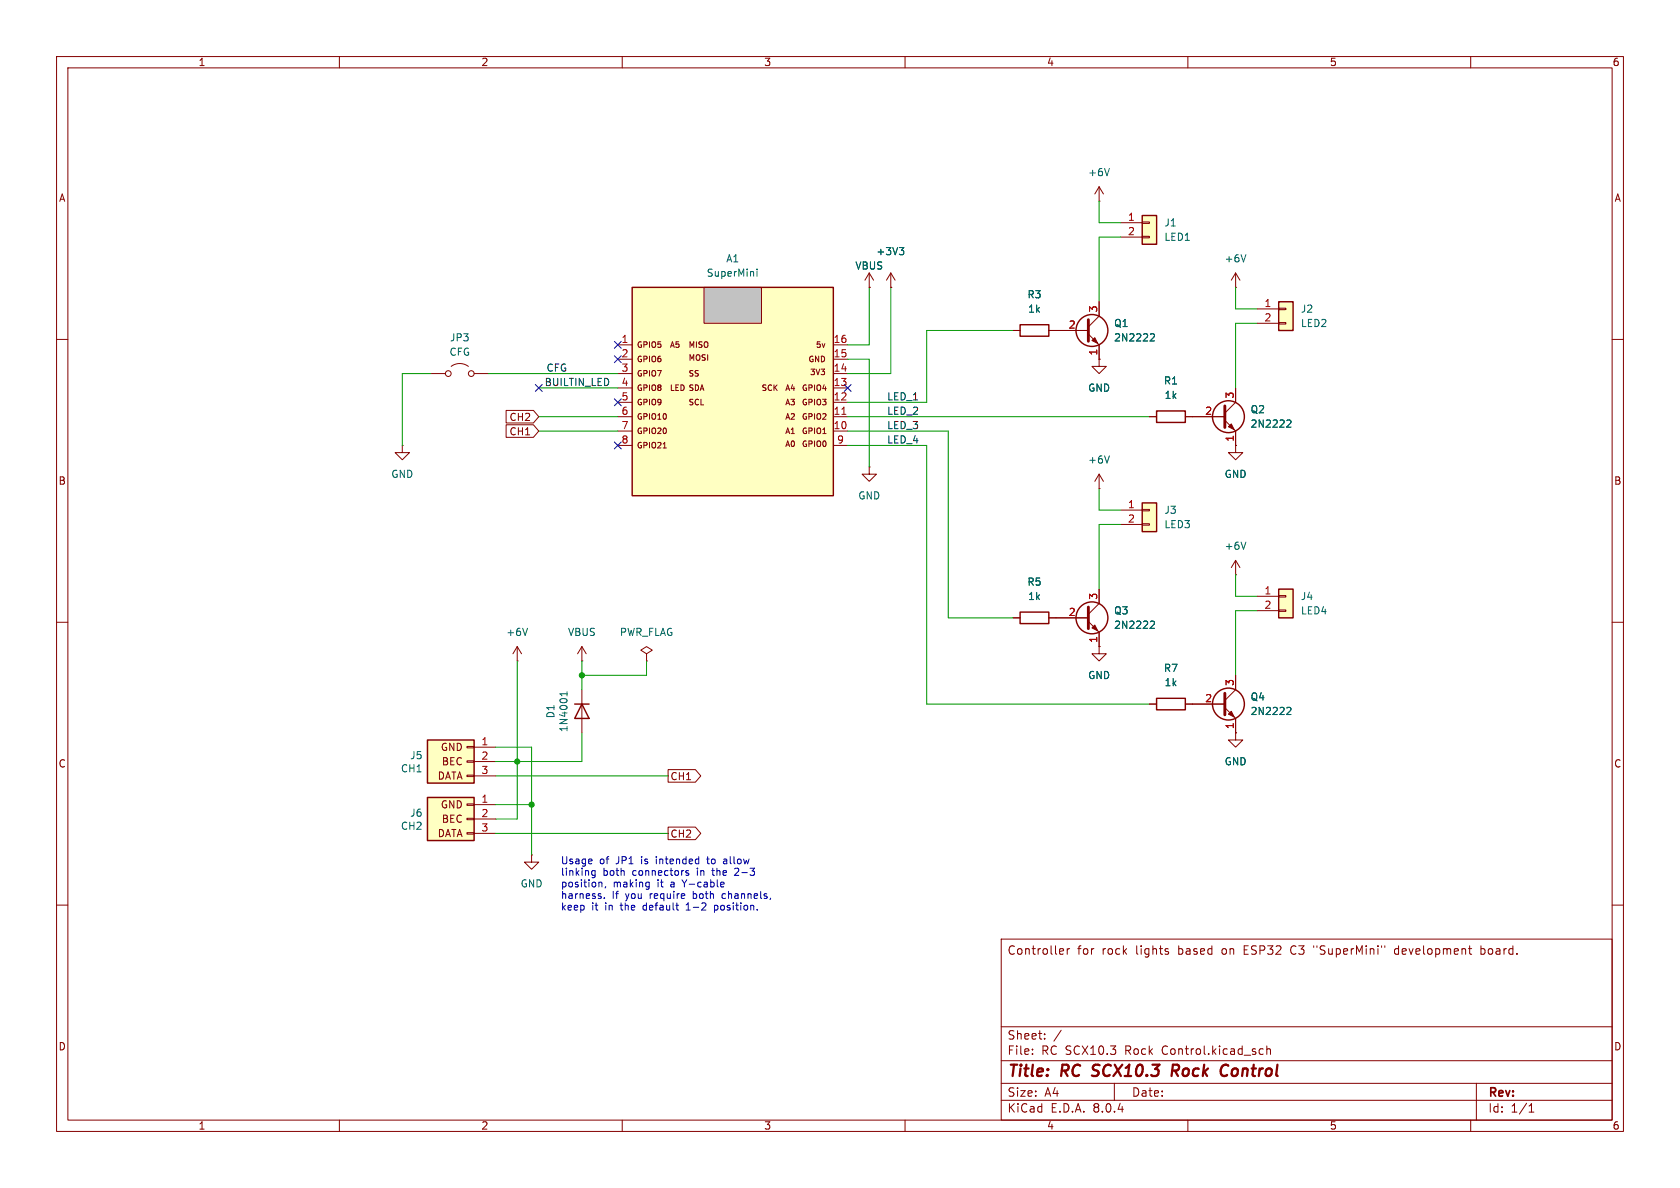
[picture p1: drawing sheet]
<svg xmlns="http://www.w3.org/2000/svg" width="297mm" height="210mm" viewBox="0 0 297 210" stroke-linecap="round" stroke-linejoin="round" font-family="sans-serif">
<g fill="none" stroke="#840000" stroke-width=".18">
<path d="M10 10h277v190h-277zM12 12h273v186h-273zM60 10v2M110 10v2M160 10v2M210 10v2M260 10v2M10 60h2M218.4 50.8h.1M218.4 48.3l-.7 1.2M218.4 48.3v2.5M218.4 48.3l.8 1.2"/>
<path d="M285 60h2M203.2 73.7h1.3M209.5 73.7h1.3M10 110h2M285 110h2M10 160h2M285 160h2M177 166h108v32h-108zM187.5 167.7l.5 .1v.3l-.7 .1M188 168.6l-.5 .1M188.7 167.7v1M189.1 167.7l-.3 .1-.1 .2"/>
<path d="M206.4 168.2l.2 .2-.2 .3M206.4 167.7l.1 .1M228.3 167.4l-.1 .4 .1 .7M232.2 167.2v.3M244.8 167.2v.3M247.1 167.7l-.4 .1-.2 .2 .1 .6 .5 .1M261.8 168.6h.6M261.8 167.8h.6M261.8 167.2v1.5M60 198v2M110 198v2M160 198v2"/>
<path d="M177 194.5h108M177 191.5h108M177 187.5h108M177 181.5h108M182.5 186.3v.1M182.5 185.5v.1M184.7 183.6v.1M184.7 182.8v.1M187.6 182.1l-1.3 2M197 191.5v3M210 198v2M222.9 185.4l.4 .1"/>
<path d="M223.3 186.3l-.4 .1M224 185.5l.2-.1 .3 .1 .1 .9M224 184.9v1.5M260 198v2M261 191.5v6.5M270.3 196.6h.9M270.3 195.5l.4-.4v1.5"/>
</g>
<path d="M193 190.1l.3 .1M193.3 188.4l-.1 .4 .1 .2M207.7 189.3l.6 .9M208.1 188.2h-.7l-.3 2M208.2 189.2l-1 .1M216.8 188.2l.3 .2M216.9 190l-.1 .1" fill="none" stroke="#840000" stroke-width=".4"/>
<path d="M220.3 45l-.5 1.3" fill="none" stroke="#006464" stroke-width=".18"/>
<path d="M204.5 72.6h5v2.1h-5z" fill="none" stroke="#840000" stroke-width=".25"/>
<path d="M201.9 38.1h2.6v5.1h-2.6z" fill="#ffffc2"/>
<g fill="none" stroke="#840000" stroke-width=".18">
<path d="M194.3 35.6h.1M194.3 33l-.8 1.3M194.3 33v2.6M194.3 33l.8 1.3M198.1 39.4h3.8M201.9 39.2h1.3v.3h-1.3zM186.7 58.4h5.7M192.4 59.1l1.9 1.9v2.5M194.3 53.3v2.6l-1.9 1.9M198.1 41.9h3.8M201.9 41.8h1.3v.2h-1.3zM194.3 63.5v1.3h1.3l-1.3 1.2-1.3-1.2h1.3"/>
<path d="M194.3 63.5h.1M218.4 78.7v1.3h1.3l-1.3 1.3-1.2-1.3h1.2M218.4 78.7h.1"/>
</g>
<g fill="none" stroke="#840000" stroke-width=".25">
<path d="M201.9 38.1h2.6v5.1h-2.6z"/>
<circle cx="193" cy="58.4" r="2.82"/>
</g>
<path d="M196.1 29.8l-.4 1.3M203.6 59l.4 .1 .1 .3-.8 .9h.8" fill="none" stroke="#006464" stroke-width=".18"/>
<path d="M192.4 56.5v3.8" fill="none" stroke="#840000" stroke-width=".51"/>
<path d="M193.5 59.7l.6 1-1.1-.5z" fill="#840000" stroke="#840000" stroke-width=".18"/>
<path d="M75.6 141h8.2v7.6h-8.2z" fill="#ffffc2"/>
<path d="M75.6 141h8.2v7.6h-8.2z" fill="none" stroke="#840000" stroke-width=".25"/>
<path d="M153.7 82.6v1.2h1.2l-1.2 1.3-1.3-1.3h1.3M153.7 82.6h.1M194.3 86.4h.1M194.3 83.8l-.8 1.3M194.3 83.8v2.6M194.3 83.8l.8 1.3M82.5 147.2h1.3v.2h-1.3zM82.5 144.7h1.3v.2h-1.3zM82.5 142.1h1.3v.3h-1.3zM83.8 142.2h3.8M83.8 144.8h3.8M83.8 147.3h3.8" fill="none" stroke="#840000" stroke-width=".18"/>
<path d="M196.1 80.6l-.4 1.3" fill="none" stroke="#006464" stroke-width=".18"/>
<path d="M75.6 130.8h8.2v7.6h-8.2z" fill="#ffffc2"/>
<path d="M75.6 130.8h8.2v7.6h-8.2z" fill="none" stroke="#840000" stroke-width=".25"/>
<path d="M82.5 137h1.3v.3h-1.3zM82.5 134.5h1.3v.2h-1.3zM82.5 132h1.3v.2h-1.3zM83.8 132.1h3.8M83.8 134.6h3.8M83.8 137.2h3.8M218.4 129.5v1.3h1.3l-1.3 1.3-1.2-1.3h1.2M218.4 129.5h.1" fill="none" stroke="#840000" stroke-width=".18"/>
<path d="M226.1 104.1h2.5v5.1h-2.5z" fill="#ffffc2"/>
<g fill="none" stroke="#840000" stroke-width=".18">
<path d="M153.7 50.8h.1M153.7 48.3l-.8 1.2M153.7 48.3v2.5M153.7 48.3l.7 1.2M157.5 50.8h.1M157.5 48.3l-.8 1.2M157.5 48.3v2.5M157.5 48.3l.7 1.2M194.3 114.3v1.3h1.3l-1.3 1.2-1.3-1.2h1.3M194.3 114.3h.1M222.2 105.4h3.9M222.2 108h3.9"/>
<path d="M226.1 107.8h1.2v.3h-1.2zM226.1 105.3h1.2v.2h-1.2z"/>
</g>
<path d="M226.1 104.1h2.5v5.1h-2.5z" fill="none" stroke="#840000" stroke-width=".25"/>
<path d="M159 43.8h.8l-.4 .4M159.5 44.2l.3 .3v.3l-.3 .2" fill="none" stroke="#006464" stroke-width=".18"/>
<path d="M111.8 50.8h35.5v36.8h-35.5z" fill="#ffffc2"/>
<path d="M124.5 50.8h10.1v6.4h-10.1z" fill="#c2c2c2"/>
<g fill="none" stroke="#840000" stroke-width=".25">
<path d="M111.8 50.8h35.5v36.8h-35.5zM180.3 57.4h5.1v2h-5.1zM101.6 124.5h2.5M102.9 124.5l1.2 2.5h-2.5z"/>
<circle cx="217.2" cy="124.5" r="2.82"/>
</g>
<g fill="none" stroke="#840000" stroke-width=".18">
<path d="M124.5 50.8h10.1v6.4h-10.1zM179.1 58.4h1.2M185.4 58.4h1.3M71.1 78.7v1.3h1.3l-1.3 1.3-1.3-1.3h1.3M71.1 78.7h.1M76.2 66h2.5M79.8 64.8a2.54 2.54 0 0 1 3 0M83.8 66h2.6M109.2 61h2.6M109.2 76.2h2.6M109.2 73.7h2.6M109.2 71.1h2.6"/>
<path d="M109.2 68.6h2.6M109.2 66h2.6M109.2 63.5h2.6M109.2 78.7h2.6M117.2 79.2h.6M147.3 61h2.6M147.3 76.2h2.6M147.3 73.7h2.6M147.3 71.1h2.6M147.3 68.6h2.6M147.3 66h2.6M147.3 63.5h2.6"/>
<path d="M147.3 78.7h2.6M91.4 116.8h.1M91.4 114.3l-.7 1.3M91.4 114.3v2.5M91.4 114.3l.8 1.3M102.9 116.8h.1M102.9 114.3v2.5M102.9 114.3l-.8 1.3M102.9 114.3l.7 1.3M114.3 115.6l1-.7-1-.6-1 .6 1 .7v1.2M114.3 116.8h.1M218.4 119.4v2.5l-1.9 1.9"/>
<path d="M102.9 121.9v7.6M210.8 124.5h5.7M216.5 125.1l1.9 1.9v2.5M94 151.1v1.3h1.2l-1.2 1.3-1.3-1.3h1.3M94 151.1h.1"/>
<circle cx="79.2" cy="66" r=".51"/>
<circle cx="83.3" cy="66" r=".51"/>
</g>
<path d="M148.8 73.2h.8" fill="none" stroke="#a90000" stroke-width=".18"/>
<path d="M133.8 47.6v.1M133.8 48v.8M93.3 111.1l-.5 1.2M100.2 122.3v.7M100.2 122.6h-1.2l.3 .4M227.7 125l.4 .1 .1 .3-.8 .9h.8" fill="none" stroke="#006464" stroke-width=".18"/>
<path d="M216.5 122.6v3.8" fill="none" stroke="#840000" stroke-width=".51"/>
<path d="M217.2 126.2l.5-.5 .5 1z" fill="#840000" stroke="#840000" stroke-width=".18"/>
<path d="M201.9 88.9h2.6v5.1h-2.6z" fill="#ffffc2"/>
<g fill="none" stroke="#840000" stroke-width=".18">
<path d="M210.8 73.7h5.7M216.5 74.3l1.9 1.9v2.5M218.4 68.6v2.5l-1.9 1.9M198.1 90.2h3.8M198.1 92.7h3.8M201.9 92.6h1.3v.2h-1.3zM201.9 90h1.3v.3h-1.3zM218.4 99.1l-.7 1.2M218.4 99.1v2.5M218.4 99.1l.8 1.2M179.1 109.2h1.2M185.4 109.2h7"/>
<path d="M192.4 109.9l1.9 1.9v2.5M194.3 104.1v2.6l-1.9 1.9M218.4 101.6h.1"/>
</g>
<g fill="none" stroke="#840000" stroke-width=".25">
<path d="M201.9 88.9h2.6v5.1h-2.6zM180.3 108.2h5.1v2h-5.1z"/>
<circle cx="217.2" cy="73.7" r="2.82"/>
<circle cx="193" cy="109.2" r="2.82"/>
</g>
<path d="M227.7 74.2l.4 .1 .1 .3-.8 .9h.8M220.3 95.8l-.5 1.3M203.6 109.8l.4 .1 .1 .3-.8 .9h.8" fill="none" stroke="#006464" stroke-width=".18"/>
<path d="M216.5 71.8v3.8M192.4 107.3v3.8" fill="none" stroke="#840000" stroke-width=".51"/>
<g fill="#840000" stroke="#840000" stroke-width=".18">
<path d="M193 111l.5-.5 .6 1z"/>
<path d="M217.2 75.4l.5-.5 .5 1z"/>
</g>
<path d="M226.1 53.3h2.5v5.1h-2.5z" fill="#ffffc2"/>
<g fill="none" stroke="#840000" stroke-width=".18">
<path d="M153.7 50.8h.1M157.5 50.8h.1M179.1 58.4h1.2M185.4 58.4h7M194.3 53.3v2.6M222.2 54.6h3.9M222.2 57.2h3.9M226.1 57h1.2v.3h-1.2zM226.1 54.5h1.2v.2h-1.2zM89.5 72.5h4.8l.9 1.2-.9 1.1h-4.8zM89.5 75.1h4.8l.9 1.1-.9 1.1h-4.8zM194.3 63.5h.1"/>
<path d="M194.3 61v2.5M203.2 73.7h1.3M209.5 73.7h7M218.4 78.7h.1M218.4 68.6v2.5M218.4 76.2v2.5M179.1 109.2h1.2M185.4 109.2h7M194.3 114.3h.1M194.3 104.1v2.6M194.3 111.8v2.5M218.4 119.4v2.5"/>
<path d="M118.1 136h4.8l1 1.2-1 1.1h-4.8zM203.2 124.5h1.3M209.5 124.5h7M218.4 129.5h.1M218.4 127v2.5M118.1 146.2h4.8l1 1.1-1 1.1h-4.8z"/>
</g>
<path d="M226.1 53.3h2.5v5.1h-2.5zM204.5 123.4h5v2.1h-5z" fill="none" stroke="#840000" stroke-width=".25"/>
<g fill="none" stroke="#0000c2" stroke-width=".18">
<path d="M105.2 153.9v1l-.1 .2M105.2 154l-.4-.1-.2 .2 .1 .6h.5M106.1 155.9l.3 .2v.7M106.8 158.7v.1M107.1 156.7l-.1 .3M114.4 155.9l.4 .1M114.8 155.9v1.1l-.3 .2M114.8 156.7l-.4 .1M121.5 159.8l-.2 .2M121.7 154l-.3-.1-.2 .2 .1 .2 .4 .1v.3h-.5M124.9 151.9h.5M125.1 151.4l.1 1.2"/>
<path d="M127.6 155.9l.3 .1 .1 .2-.6 .2M127.9 158l-.3 .2v.4l.3 .2M127.9 156.7l-.3 .1M128.3 151.9h-.4M128.4 152.2h-.3l-.2 .2v.2l.5 .1M130.1 153.5l-.2 .1M130.5 154l-.7 .7h.8M121.3 160.9h.7M126.3 160.8l.4 .1M126.3 160v1.3M126.7 160l-.4 .1"/>
</g>
<g fill="none" stroke="#009600" stroke-width=".18">
<path d="M194.3 35.6v3.8h3.8M153.7 50.8v10.2h-3.8M157.5 50.8v15.2h-7.6M179.1 58.4h-15.3v12.7h-13.9M198.1 41.9h-3.8v11.4M218.4 50.8v3.8h3.8M222.2 57.2h-3.8v11.4M76.2 66h-5.1v12.7M86.4 66h22.8M95.2 73.7h14M95.2 76.2h14M95.2 68.6h14"/>
<path d="M149.9 73.7h53.3M149.9 76.2h17.7v33h11.5M149.9 78.7h13.9v45.8h39.4M149.9 63.5h3.8v19.1M194.3 86.4v3.8h3.8M198.1 92.7h-3.8v11.4M91.4 116.8v28h-3.8M102.9 116.8v5.1M114.3 116.8v2.6h-11.4M218.4 101.6v3.8h3.8M222.2 108h-3.8v11.4M87.6 132.1h6.4v19"/>
<path d="M87.6 137.2h30.5M102.9 129.5v5.1h-15.3M87.6 142.2h6.4M87.6 147.3h30.5"/>
</g>
<path d="M94.6 68l1.3 1.2M95.9 68l-1.3 1.2M108.6 78.1l1.2 1.2M108.6 62.9l1.2 1.2M108.6 70.5l1.2 1.2M108.6 60.4l1.2 1.2M109.8 78.1l-1.2 1.2M109.8 62.9l-1.2 1.2M109.8 70.5l-1.2 1.2M109.8 60.4l-1.2 1.2M149.3 68l1.2 1.2M150.5 68l-1.2 1.2" fill="none" stroke="#000084" stroke-width=".18"/>
<path d="M159 43.8h.8l-.4 .4M159.5 44.2l.3 .3v.3l-.3 .2M203.6 59l.4 .1 .1 .3-.8 .9h.8M227.7 74.2l.4 .1 .1 .3-.8 .9h.8M203.6 109.8l.4 .1 .1 .3-.8 .9h.8M227.7 125l.4 .1 .1 .3-.8 .9h.8" fill="none" stroke="#006464" stroke-width=".18"/>
<g fill="#009600" stroke="#009600" stroke-width=".18">
<circle cx="91.4" cy="134.6" r=".46"/>
<circle cx="94" cy="142.2" r=".46"/>
<circle cx="102.9" cy="119.4" r=".46"/>
</g>
<g font-size="2.8" fill="#840000">
<text x="178" y="190.9">Title:</text>
<text x="187.7" y="190.9">RC</text>
<text x="194" y="190.9">SCX10.3</text>
<text x="208.8" y="190.9">Rock</text>
<text x="218.3" y="190.9">Control</text>
</g>
<g font-size="2.1" fill="#840000">
<text x="178" y="169">Controller</text>
<text x="190.4" y="169">for</text>
<text x="194.9" y="169">rock</text>
<text x="201" y="169">lights</text>
<text x="208.6" y="169">based</text>
<text x="216.4" y="169">on</text>
<text x="220.4" y="169">ESP32</text>
<text x="228.9" y="169">C3</text>
<text x="233.1" y="169">&quot;SuperMini&quot;</text>
<text x="247.6" y="169">development</text>
<text x="262.9" y="169">board.</text>
<text x="178" y="184">Sheet:</text>
<text x="178" y="186.7">File:</text>
<text x="184.1" y="186.7">RC SCX10.3</text>
<text x="199" y="186.7">Rock</text>
<text x="205.7" y="186.7">Control.kicad_sch</text>
<text x="178" y="196.9">KiCad</text>
<text x="178" y="194.1">Size:</text>
<text x="184.7" y="194.1">A4</text>
<text x="185.7" y="196.9">E.D.A.</text>
<text x="193.3" y="196.9">8.0.4</text>
<text x="200" y="194.1">Date:</text>
<text x="263" y="194.3">Rev:</text>
<text x="263" y="196.9">Id:</text>
<text x="267.1" y="196.9">1/1</text>
</g>
<g font-size="1.8" fill="#840000">
<text x="35" y="11.9">1</text>
<text x="85" y="11.9">2</text>
<text x="135" y="11.9">3</text>
<text x="185" y="11.9">4</text>
<text x="235" y="11.9">5</text>
<text x="285" y="11.9">6</text>
<text x="10.3" y="35.9">A</text>
<text x="285.3" y="35.9">A</text>
<text x="90" y="74.6">CH2</text>
<text x="90" y="77.2">CH1</text>
<text x="10.3" y="85.9">B</text>
<text x="285.3" y="85.9">B</text>
<text x="10.3" y="135.9">C</text>
<text x="77.8" y="133">GND</text>
<text x="78" y="135.5">BEC</text>
<text x="285.3" y="135.9">C</text>
<text x="77.3" y="138">DATA</text>
<text x="77.8" y="143.1">GND</text>
<text x="118.4" y="138.1">CH1</text>
<text x="77.3" y="148.2">DATA</text>
<text x="78" y="145.7">BEC</text>
<text x="118.4" y="148.3">CH2</text>
<text x="10.3" y="185.9">D</text>
<text x="285.3" y="185.9">D</text>
<text x="35" y="199.9">1</text>
<text x="85" y="199.9">2</text>
<text x="135" y="199.9">3</text>
<text x="185" y="199.9">4</text>
<text x="235" y="199.9">5</text>
<text x="285" y="199.9">6</text>
</g>
<g font-size="1.8" fill="#006464">
<text x="192.3" y="31.3">+6V</text>
<text x="205.7" y="40.2">J1</text>
<text x="128.3" y="46.6">A1</text>
<text x="151.1" y="47.9">VBUS</text>
<text x="154.8" y="45.3">+3V3</text>
<text x="205.7" y="42.8">LED1</text>
<text x="216.4" y="46.6">+6V</text>
<text x="124.8" y="49.1">SuperMini</text>
<text x="181.5" y="52.9">R3</text>
<text x="181.7" y="55.5">1k</text>
<text x="196.9" y="58">Q1</text>
<text x="229.9" y="55.5">J2</text>
<text x="229.9" y="58">LED2</text>
<text x="79.4" y="63.1">CFG</text>
<text x="79.5" y="60.6">JP3</text>
<text x="196.9" y="60.6">2N2222</text>
<text x="192.3" y="69.4">GND</text>
<text x="205.7" y="68.2">R1</text>
<text x="205.8" y="70.7">1k</text>
<text x="221" y="73.3">Q2</text>
<text x="221" y="75.8">2N2222</text>
<text x="192.3" y="82.1">+6V</text>
<text x="69.1" y="84.7">GND</text>
<text x="151.6" y="88.5">GND</text>
<text x="216.4" y="84.7">GND</text>
<text x="205.7" y="91">J3</text>
<text x="205.7" y="93.6">LED3</text>
<text x="216.4" y="97.4">+6V</text>
<text x="181.5" y="103.7">R5</text>
<text x="181.7" y="106.3">1k</text>
<text x="229.9" y="106.3">J4</text>
<text x="89.4" y="112.6">+6V</text>
<text x="100.3" y="112.6">VBUS</text>
<text x="109.5" y="112.6">PWR_FLAG</text>
<text x="196.9" y="108.8">Q3</text>
<text x="196.9" y="111.4">2N2222</text>
<text x="229.9" y="108.8">LED4</text>
<text x="205.7" y="119">R7</text>
<text x="192.3" y="120.2">GND</text>
<text x="205.8" y="121.5">1k</text>
<text x="221" y="124.1">Q4</text>
<text x="98.2" y="127.1" transform="rotate(-90 98.2 127.1)">D1</text>
<text x="100.5" y="129.5" transform="rotate(-90 100.5 129.5)">1N4001</text>
<text x="221" y="126.6">2N2222</text>
<text x="70.8" y="136.7">CH1</text>
<text x="72.4" y="134.4">J5</text>
<text x="216.4" y="135.5">GND</text>
<text x="70.8" y="146.9">CH2</text>
<text x="72.4" y="144.6">J6</text>
<text x="91.9" y="157.1">GND</text>
</g>
<g font-size="1.8" fill="#a90000">
<text x="199.3" y="39.1">1</text>
<text x="199.3" y="41.7">2</text>
<text x="188.8" y="58.2">2</text>
<text x="194.1" y="55.3" transform="rotate(-90 194.1 55.3)">3</text>
<text x="223.4" y="54.4">1</text>
<text x="223.4" y="56.9">2</text>
<text x="109.8" y="60.7">1</text>
<text x="109.8" y="63.2">2</text>
<text x="109.8" y="65.8">3</text>
<text x="147.3" y="65.8">14</text>
<text x="147.3" y="63.2">15</text>
<text x="147.3" y="60.7">16</text>
<text x="194.1" y="62.9" transform="rotate(-90 194.1 62.9)">1</text>
<text x="109.8" y="68.3">4</text>
<text x="109.8" y="70.9">5</text>
<text x="147.3" y="70.9">12</text>
<text x="147.3" y="68.3">13</text>
<text x="218.2" y="70.6" transform="rotate(-90 218.2 70.6)">3</text>
<text x="109.8" y="73.4">6</text>
<text x="109.8" y="75.9">7</text>
<text x="147.3" y="75.9">10</text>
<text x="147.3" y="73.4">11</text>
<text x="213" y="73.4">2</text>
<text x="109.8" y="78.5">8</text>
<text x="147.9" y="78.5">9</text>
<text x="218.2" y="78.2" transform="rotate(-90 218.2 78.2)">1</text>
<text x="199.3" y="89.9">1</text>
<text x="199.3" y="92.5">2</text>
<text x="194.1" y="106.1" transform="rotate(-90 194.1 106.1)">3</text>
<text x="223.4" y="105.2">1</text>
<text x="223.4" y="107.7">2</text>
<text x="188.8" y="109">2</text>
<text x="194.1" y="113.7" transform="rotate(-90 194.1 113.7)">1</text>
<text x="213" y="124.2">2</text>
<text x="218.2" y="121.4" transform="rotate(-90 218.2 121.4)">3</text>
<text x="85" y="131.8">1</text>
<text x="218.2" y="129" transform="rotate(-90 218.2 129)">1</text>
<text x="85" y="134.4">2</text>
<text x="85" y="136.9">3</text>
<text x="85" y="142">1</text>
<text x="85" y="144.5">2</text>
<text x="85" y="147.1">3</text>
</g>
<g font-size="1.8" fill="#0f0f0f">
<text x="96.5" y="65.8">CFG</text>
<text x="96.2" y="68.3">BUILTIN_LED</text>
<text x="156.7" y="70.9">LED_1</text>
<text x="156.7" y="73.4">LED_2</text>
<text x="156.7" y="75.9">LED_3</text>
<text x="156.7" y="78.5">LED_4</text>
</g>
<g font-size="1.8" fill="#0000c2">
<text x="99.1" y="152.9">Usage</text>
<text x="99.1" y="154.9">linking</text>
<text x="106" y="152.9">of</text>
<text x="106.6" y="154.9">both</text>
<text x="109" y="152.9">JP1</text>
<text x="111.9" y="154.9">connectors</text>
<text x="113.6" y="152.9">is</text>
<text x="116.4" y="152.9">intended</text>
<text x="123.5" y="154.9">in</text>
<text x="125.7" y="152.9">to</text>
<text x="126.4" y="154.9">the</text>
<text x="128.8" y="152.9">allow</text>
<text x="130.6" y="154.9">2-3</text>
<text x="99.1" y="157">position,</text>
<text x="99.1" y="159">harness.</text>
<text x="99.1" y="161">keep</text>
<text x="104.6" y="161">it</text>
<text x="107.1" y="161">in</text>
<text x="108.2" y="159">If</text>
<text x="108.4" y="157">making</text>
<text x="110" y="161">the</text>
<text x="110.7" y="159">you</text>
<text x="114.1" y="161">default</text>
<text x="115.2" y="159">require</text>
<text x="116.3" y="157">it</text>
<text x="118.8" y="157">a</text>
<text x="121.2" y="157">Y-cable</text>
<text x="122" y="161">1-2</text>
<text x="123" y="159">both</text>
<text x="127.1" y="161">position.</text>
<text x="128.3" y="159">channels,</text>
</g>
<g font-size="1.4" fill="#840000">
<text x="112.5" y="61.7">GPIO5</text>
<text x="112.5" y="64.2">GPIO6</text>
<text x="118.3" y="61.7">A5</text>
<text x="121.6" y="61.7">MISO</text>
<text x="121.6" y="64">MOSI</text>
<text x="142.8" y="64.2">GND</text>
<text x="144.1" y="61.7">5v</text>
<text x="112.5" y="66.8">GPIO7</text>
<text x="112.5" y="69.3">GPIO8</text>
<text x="112.5" y="71.8">GPIO9</text>
<text x="118.3" y="69.3">LED SDA</text>
<text x="121.6" y="71.8">SCL</text>
<text x="121.6" y="66.8">SS</text>
<text x="134.5" y="69.3">SCK</text>
<text x="138.7" y="71.8">A3</text>
<text x="138.7" y="69.3">A4</text>
<text x="141.7" y="71.8">GPIO3</text>
<text x="141.7" y="69.3">GPIO4</text>
<text x="143.1" y="66.5">3V3</text>
<text x="112.5" y="74.4">GPIO10</text>
<text x="112.5" y="76.9">GPIO20</text>
<text x="138.7" y="76.9">A1</text>
<text x="138.7" y="74.4">A2</text>
<text x="141.7" y="76.9">GPIO1</text>
<text x="141.7" y="74.4">GPIO2</text>
<text x="112.5" y="79.5">GPIO21</text>
<text x="138.7" y="79.2">A0</text>
<text x="141.7" y="79.2">GPIO0</text>
</g>
</svg>
